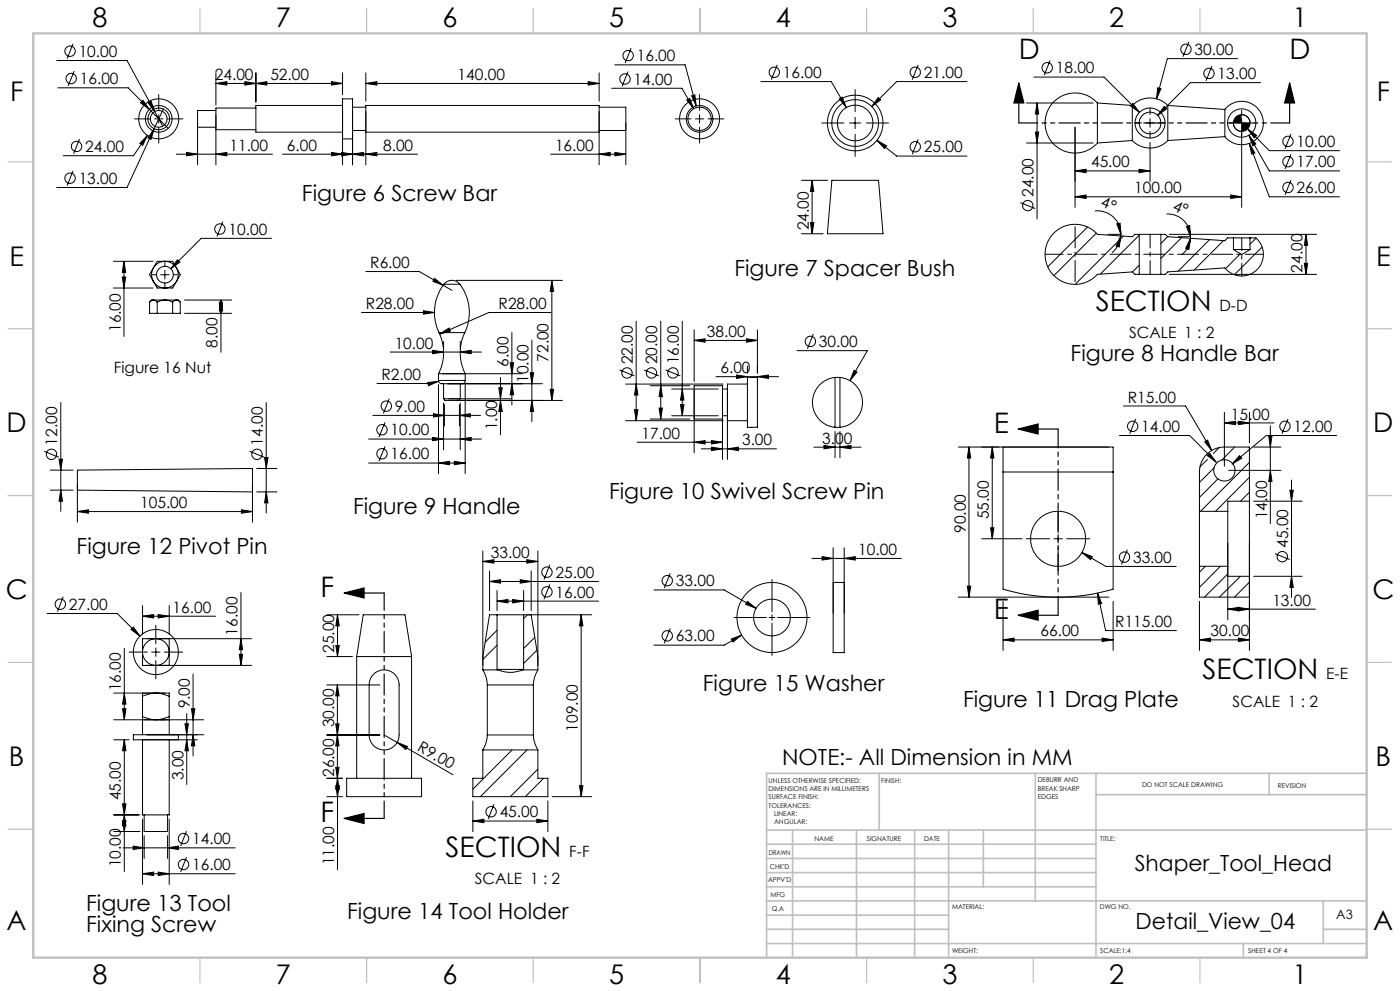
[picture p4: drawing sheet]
<svg xmlns="http://www.w3.org/2000/svg" width="420mm" height="297mm" viewBox="0 0 420 297" stroke-linecap="round" stroke-linejoin="round" font-family="sans-serif">
<g fill="none" stroke="#000" stroke-width=".3">
<path d="M17 18.1h21.1l8.3 15.3M21.9 13.1l-1.8 4.5M184.4 19.4h21.1l3.3 12.3M189.3 14.4l-1.7 4.5M233.2 19.4l-1.8 4.5M275.4 19.4l-1.7 4.5M315 18.1l-1.7 4.4M356.7 12.6l-1.8 4.4M363.6 19.8l-1.8 4.4M371.3 17.6h-21.1l-3.2 12M17.4 26.3h21.1l11.9 12.2M22.3 21.3l-1.8 4.4"/>
<path d="M40.4 35.6h4.7M42.9 30.1l1.9 2.7-2.7-2zM44.4 30.8l.9-.5 1.1 3.1zM46.2 38.6l-.9 3.2-.9-.5zM46.2 38.6l-8.1 17.6h-21.1M46.4 35.6h2.5M46.4 33.4l2.4 4.4M47.6 28.4v4.7M47.6 34.4v2.5M47.6 38.2v4.7M49 32.7l-2.8 5.9M50.2 35.6h4.7"/>
<path d="M59.3 36.9v12.5M64.8 33.1h-5.5v5h5.5M64.8 25l3.3-.5v1zM64.8 21.8v9.7M64.8 34.4v15M64.8 25h38M73.4 24.5l3.4 .5-3.4 .5zM76.8 32.4h-12v6.5h12M76.8 25l3.2-.5v1zM76.8 21.8v8.9M99.4 24.5l3.4 .5-3.4 .5zM102.8 29.6h3v12h-3z"/>
<path d="M102.8 31.6h-26v8h26M102.8 21.8v6.6M102.8 32.9v16.5M105.8 32.1h3.9M105.8 39.1h3.9M105.8 33.4v16M109.7 31.6h70v8h-70zM109.7 25l3.4-.5v1zM109.7 25h70M109.7 21.8v8.5M109.7 33.4v16M176.5 24.5l3.2 .5-3.2 .5z"/>
<path d="M179.7 32.1h8v7h-8M179.7 21.8v8.5M179.7 33.4v16M183.5 26.5h21.1l3.5 6.1M187.7 36.9v12.5M188.4 21.4l-1.8 4.5M202.6 35.6h4.7M206 30l.9-.5 1.2 3.1zM207.5 28.7l1-.3 .3 3.3zM208.6 35.6h2.5M209.9 28.4v4.7M209.9 34.4v2.5"/>
<path d="M209.9 38.2v4.7M212.4 35.6h4.7M228.3 24.4h21.1l4.5 7.8M246.5 36.9h6.7M251.8 29.6l.9-.5 1.2 3.1zM254.8 36.9h3.4M256.5 26.8v6.7M256.5 35.2v3.4M259.9 36.9h6.7M263.5 29.2l.7 .7-2.7 2zM290.1 24.4h-21.1l-7.5 7.5M307.9 30.9h20"/>
<path d="M310.2 23.1h21l10.6 10.6M310.6 39.6h1l-.5 3.3zM311.1 30.9v34.7M311.1 30.9l.5 3.3h-1zM322.5 38.1v24.1M329.2 30.9a9 9 0 0 0-12.9-.5 9 9 0 0 0 0 12.9 9 9 0 0 0 12.9-.4M329.2 30.9v12M329.2 30.9l10.5 .7M339.1 31.7l.8-.7 1.9 2.7zM339.7 31.6a7.5 7.5 0 0 1 10.6 0M339.7 31.6v10.5M340.5 36.9h2"/>
<path d="M343.7 36.9h2.6M345 32.3v2M345 35.6v2.5M345 39.4v2M347.3 26.3l1 .3-1.3 3zM347.6 36.9h1.9M349.3 31.9l.7 .7-2.7 2zM350.3 31.6v10.5M350.3 31.6l17.2 1.2M367.5 32.8a6.5 6.5 0 0 1 9.5-.7 6.5 6.5 0 0 1 0 9.5 6.5 6.5 0 0 1-9.5-.6M367.5 32.8v8.2M368.8 36.9h1.2"/>
<path d="M370 36.9a2.46 2.46 0 0 0 2.5 2.5M371.2 36.9h2.6M372.5 33.1v1.3a2.52 2.52 0 0 1 2.5 2.5M372.5 35.6v26.6M374.3 38.6l2.7 2-.7 .7zM374.3 38.6l6.5 6.6h21.1M375 36.9h1.3M378.2 24.8h-21.1l-9.8 9.8M21.9 51.2l-1.8 4.4M23.8 41.7l-1.7 4.4M44.2 40.6l-1.4 3-.9-.6zM44.2 40.6l-4.2 6.1h-21"/>
<path d="M52.9 46.2h28.8M56 45.7l3.3 .5-3.3 .5zM64.8 46.2l3.3-.5v1zM84.8 46.2h40.4M99.4 45.7l3.4 .5-3.4 .5zM102.4 45.7l3.4 .5-3.4 .5zM105.8 46.2l3.2-.5v1zM109.7 46.2l3.4-.5v1zM165.2 46.2h22.5M179.7 46.2l3.4-.5v1zM184.5 45.7l3.2 .5-3.2 .5zM240.5 54h7.8"/>
<path d="M243.6 54l.6 3.4h-1.1zM243.6 54v16.1M249.6 54h14l1.3 16.1h-16.7zM256.5 40.2v6.7M263.1 42l2.9 1.7-.6 .8zM263.1 42l5.9 4.8h21.1M275.4 41.8l-1.7 4.4M307.9 42.9h20M322.5 51.2l3.3-.5v1zM322.5 51.2h22.5M322.5 59l3.3-.5v1zM322.5 59h50"/>
<path d="M339.7 42.1a7.4 7.4 0 0 0 10.6 0M339.7 42.1l-10.5 .8M341.7 50.7l3.3 .5-3.3 .5zM345 42.6v11.8M367.5 41l-17.2 1.1M369.2 58.5l3.3 .5-3.3 .5zM374.7 40.5l2 2.6-.9 .6zM374.7 40.5l6.1 10.7h21.1M374.8 43l1.6 2.9-.9 .3zM374.8 43l6 16h21.1M387.3 54l-1.8 4.4M387.3 46.2l-1.8 4.5"/>
<path d="M387.3 40.1l-1.8 4.5M34 78.3h11.9M37.2 78.3l.5 3.3h-1zM37.2 78.3v22.6M49.5 78.3a4 4 0 0 0-3.5 2M49.5 78.3h-1.1a1.25 1.25 0 0 0-1.7 .8l-.7 1.2M49.5 78.3a4 4 0 0 1 3.5 2M49.5 78.3h.9a1.48 1.48 0 0 1 2.1 1.2l.5 .8M49.5 78.6v1.2M53.2 77.9l.7 .7-2.6 1.9zM66.9 66.4l-1.8 4.5M81.5 71.4h-21.1l-9.1 9.1"/>
<path d="M240.5 70.1h6.4M243.1 66.7h1.1l-.6 3.4zM306.1 60.7l4.5 1.8M326.2 68l-11.9 12M328.5 63.2a7.1 7.1 0 0 1 7.8 7M328.9 69.9l-12.7 12.7M332.4 70.2h3.9M335 67.1l1-.2 .3 3.3zM336.2 70.7l-.4 3.3-1-.3zM336.2 70.7l-.7 2.6-.8 1.3-1.1 1.1M336.3 70.2l-.1 .5M337 70.8l-14.5 14.4"/>
<path d="M341.8 79.5l-2.1 2M341.8 70.5l-11.7 11.7M341.8 70.2h-1.3l-.8 .7-10.5-.7a9 9 0 0 0-12.9-.4 9 9 0 0 0 0 12.9 9 9 0 0 0 12.9-.5l10.5-.7 .8 .7h1.3M341.8 70.2h6.5M341.8 70.2v12M348.3 70.2h1.2l.8 .7 17.2 1.2 .8-.8h1.7M348.3 70.2v12M350 64.2a6.8 6.8 0 0 1 7.2 6.7M350.3 70.9l-2 2.1M350.8 70.2h44.2M353.5 70.9h3.7M354.5 71.2l-6.2 6.3"/>
<path d="M355.9 67.8l1-.2 .3 3.3zM357.2 71.4l-.5 3.4-1-.4zM357.2 70.9v.5M357.2 71.4l-.8 2.6-.6 1-1.3 1.4M362.9 71.8l-9.5 9.5M367.1 72.1l-8.9 8.8M370 74.8h5M370 71.3h5M370 71.3v3.5M370 74.8l2.5 1.5 2.5-1.5M372.1 76.1l-4.5 4.4M375 71.3h1.8a6.5 6.5 0 0 1 .2 9.6 6.5 6.5 0 0 1-9.5-.6l-17.2 1.2-.8 .7h-1.2"/>
<path d="M375 71.3v3.5M376.8 71.4l-1.8 1.8M378.6 74l-8.3 8.3M391.3 78.9h1l-.5 3.3zM391.8 70.2l.5 3.3h-1zM391.8 70.2v12M34 86.3h11.9M36.7 83h1l-.5 3.3zM44.9 90.6v3.3h9.2v-3.3M45.7 82.3h1.2M46 84.3a4 4 0 0 0 3.5 2M46 84.3l.7 1.2a1.34 1.34 0 0 0 1.8 .8h1"/>
<path d="M46 80.3a4 4 0 0 0 0 4M46 80.3l-.4 .7a1.54 1.54 0 0 0-.3 2.1l.7 1.2M46 89.9l1.2 .7M46 89.9h3.5M46 89.9l-1.1 .7M46 89.9h-.5l-.6 .7M47.2 90.6v3.3M48.2 82.3h2.5M49.5 89.9l2.3 .7M49.5 89.9h3.5M49.5 89.9l-1 .1-1.3 .6M49.5 81.1v2.5"/>
<path d="M49.5 84.9v1.2M51.8 90.6v3.3M52 82.3h1.2M53 89.9l-1.2 .7M53 89.9l1.1 .7M53 89.9h.5l.6 .7M53 84.3l-.6 1a1.15 1.15 0 0 1-1.5 1h-1.4M53 84.3a4 4 0 0 1-3.5 2M53 80.3a4 4 0 0 1 0 4M53 80.3l.5 1a1.36 1.36 0 0 1-.1 2.2l-.4 .8M55.4 93.9h14.1M55.4 89.9h14.1"/>
<path d="M65.8 90.6h1l-.5 3.3zM66.3 89.9l.5 3.3h-1zM66.3 89.9v15.7M108.5 93.7h21.9M109.7 81.4h16.1l7.2 4.1M127 93.1l3.4 .6-3.4 .5zM130.4 83.4l2.6 2.1-3.1-1.2zM131.7 99.7a13.8 13.8 0 0 1-.1 12.3M131.7 99.7h7.7M133 85.5l2.6 1.5M133.2 85.2a14.2 14.2 0 0 0-1.5 14.5M133.2 85.2a3 3 0 0 1 4.8 0"/>
<path d="M133.2 85.2h4.8M136.8 84h31.9M138 85.2a14 14 0 0 1 1.4 14.5M139.4 99.7a14.1 14.1 0 0 0 .2 12.3M153.6 99.7v21.7M165.3 93.7h-18.6l-14.8 6.4M165.6 84l.5 3.3h-1zM165.6 84v36M190.9 96.3v29.8M198.2 96.3v29.3M204.7 96.3v28.3M208.2 98.8v15.5"/>
<path d="M227.2 98.8v13M341.8 82.2h6.5M350.8 82.2h44.2M116.8 119.5l-1.8 4.4M117.1 105.5h27.3M128.3 114.6l3.3-.3-3 1.3zM129.8 105l3.3 .5-3.3 .5zM131.6 114a1.7 1.7 0 0 0 2.1 1h3.5a2.01 2.01 0 0 0 2.4-.8v-.2M131.6 112h8M131.6 114h8M131.6 112v2M131.6 115.3v26.7"/>
<path d="M131.6 114.3l-2.4 .6h-16.1M131.9 100.1l2.8-1.8 .4 .9zM132.8 112h23.9M133.1 115v4.5h5v-4.5M133.1 102.3v2.1M133.3 119.5v.5h4.5v-.5M134.3 115h28.4M134.6 119.5h18.7M138.1 105.5l3.3-.5v1zM138.1 102.3v2.1M139.6 112v2M139.6 115.3v26.7"/>
<path d="M149.6 116.2h1.1l-.6 3.3zM150.1 113.2v17.1M153.1 108.7h1l-.5 3.3zM153.6 115l.5 3.3h-1zM159.1 111.7h1l-.5 3.3zM159.6 101.9v24.5M165.1 116.7h1l-.5 3.3zM185.9 110.9l4.4 1.8M187.7 115.1h29.3M190.9 115.1l.5 3.3h-1zM193.2 110.9l4.5 1.8M195.1 115.6h11.9"/>
<path d="M198.2 115.6l.5 3.3h-1zM199.7 110.9l4.4 1.8M201.5 116.6h14M204.7 116.6l.5 3.3h-1zM208.2 102l3.3-.5v1zM208.2 102h19M208.2 115.6h8.5v10h-8.5zM208.2 116.9v18.8M214.8 112.9h18.8M216.7 116.9v20.8M216.7 116.6h1.5M218.2 117.9v19.8"/>
<path d="M220.9 112.4l3.3 .5-3.3 .5zM223.9 101.5l3.3 .5-3.3 .5zM224.2 109.7v2.1M224.2 113.1h3v15h-3zM224.2 115.1h-6v11h6M225.5 113.1h.1M227.2 112.9l3.3-.5v1zM239.1 105.1h21.1l-5.2 9M244 100.1l-1.8 4.4M250.5 113.1a7.5 7.5 0 0 0-6.8 7.5 7.5 7.5 0 0 0 6.8 7.5M250.5 113.1h1.5M250.5 113.1v15"/>
<path d="M252 113.1a7.5 7.5 0 0 1 6.8 7.5 7.5 7.5 0 0 1-6.8 7.5M252 113.1v15M256.2 111l.9 .5-2.1 2.6zM13.2 135.3l4.5 1.8M17.7 137.6h1l-.5 3.3zM18.2 120.6v32.6M74.9 135.3l4.4 1.8M79.4 137.1h1l-.5 3.3zM79.9 120.6v33.2M110.6 138.8h29M110.6 131.6h33.8M111.9 124.5h32.3"/>
<path d="M115.5 133.8l-1.8 4.4M115.5 126.6l-1.8 4.4M129.8 131.1l3.3 .5-3.3 .5zM130 124l3.3 .5-3.3 .5zM131.6 138.8l3.3-.5v1zM133.1 120.8v14M133.3 121.3v6.4M136.3 138.3l3.3 .5-3.3 .5zM136.8 120h31.9M137.8 124.5l3.3-.5v1zM137.8 121.3v6.4M138.1 131.6l3.3-.5v1z"/>
<path d="M138.1 120.8v14M150.1 120l.6 3.3h-1.1zM159.6 120l.5 3.3h-1zM187.7 126.1h29.3M190.4 122.8h1l-.5 3.3zM191.1 132.5h25.6M195.1 125.6h11.9M197.7 122.3h1l-.5 3.3zM201.5 124.6h14M204.2 121.3h1l-.5 3.3zM208.2 132.5l3.3-.5v1.1zM210.4 134.5h22.5"/>
<path d="M213.4 132l3.3 .5-3.3 .6zM213.4 134l3.3 .5-3.3 .5zM216.7 124.6h1.5M218.2 134.5l3.3-.5v1zM244.2 134h14.1M247.2 133.5l3.3 .5-3.3 .5zM250.5 128.1h1.5M250.5 129.3v7.9M252 134l3.3-.5v1zM252 129.3v7.9M287.5 134h46.4v7.5M290.7 134l.5 3.3h-1z"/>
<path d="M290.7 134v45M297.7 134l.5 3.3h-1zM297.7 134v27.5M300.9 134v7.5M335.8 130.5h21.1l7.9 8M337 121.7h18.7l7.8 13.3M340.7 125.6l-1.8 4.4M361.4 132.4l.9-.5 1.2 3.1zM362.2 137.7l-2.2 2.2M362.9 135.8l1.9 2.7-2.6-2zM365.8 134.1l-1.8 1.8M367.3 126.7l3.3-.4v1z"/>
<path d="M367.3 123.6v16.1M367.3 126.7h14.9M370.4 134l-3.9 3.9M371.5 126.3l3.3 .4-3.3 .6zM371.9 136.6l.6 .7-2.9 1.8zM374.8 134.1l-.2 .1M374.8 138.6l-14.6 14.6M374.8 123.6v9.1M376.1 134h8.2M380.6 130.7h1l-.5 3.3zM381.1 127.6v29.3M386.4 125.6l-1.8 4.4"/>
<path d="M401 130.5h-21.1l-10.3 8.6M15.1 140.9h6.8M15.1 146.9h6.8M18.2 146.9l.5 3.3h-1zM23.2 140.9l52.5-.5v7l-52.5-.5zM23.2 153.3l3.3-.5v1zM23.2 145.2v11.3M23.2 153.3h52.5M72.4 152.8l3.3 .5-3.3 .5zM75.7 145.2v11.3M77 140.4h6M77 147.4h6"/>
<path d="M79.9 147.4l.5 3.3h-1zM297.2 158.2h1l-.5 3.3zM300.9 141.5v35.1a58 58 0 0 0 33 0v-35.1M300.9 141.5h33M317.4 152v6.9M359.8 153.2v16.5M359.8 153.2h8.5M364.2 140.2l-4.4 4.4M365.4 143.5l-5.6 5.6M368.3 153.2v16.5h-8.5M368.6 141h15.7M374.8 143l-10.1 10.2"/>
<path d="M374.8 147.5l-2.7 2.7M374.8 150.2v22.5h-6.5M374.8 150.2v-16.2h-7.5a7.5 7.5 0 0 0-7.5 7.5v11.7M374.8 150.2h-6.5v3M376.1 150.2h14.5M381.1 141l.5 3.3h-1zM387 146.9h1l-.5 3.3zM387.5 143.9v35.2M19 178.9l-1.8 4.4M72.3 177.6v21.8M144.9 168.3l3.3-.6v1.1zM144.9 165.1v35.7"/>
<path d="M144.9 168.3h16.5M146.9 174.3l3.2-.6v1.1zM146.9 171.1v11.9M146.9 174.3h32.7M149.1 177v6M153.8 179.7l3.3 .5-3.3 .5zM156.1 173.7l3.2 .6-3.2 .5zM157.1 177v6M158 167.7l3.4 .6-3.4 .5zM159.3 171.1v11.9M161.4 165.1v35.7M165 175.2l-1.8 4.4"/>
<path d="M165 169.3l-1.8 4.4M196.2 176.8h21.1l9.5 5.5M201.1 171.8l-1.8 4.4M231.6 173.7v9.7M243.6 167.4h26.8M246.6 166.8l3.3 .6-3.3 .4zM249.9 174.6h3.4v21h-3.4zM249.9 164.2v19.6M253.3 167.4l3.3-.6v1zM253.3 164.2v19.6M287.5 179h45.2M290.2 175.7h1l-.5 3.3z"/>
<path d="M294.5 161.5h12.1M307.9 161.5h7M316.2 161.5h2.5M317.4 160.2v2.5M317.4 164v7M320 161.5h7M324.6 165.6l3.1 1.2-.5 .9zM324.6 165.6l7.2 4.2h21M329.3 177.7l1.2 3.2-1 .2zM329.3 177.7l2.4 11.3h21.2M338.2 164.7l-1.8 4.5M359.8 169.7v9.3h15"/>
<path d="M361.6 169.7l-1.8 1.8M366.1 169.7l-6.3 6.3M368.3 172l-6.9 7M368.3 162.7v23M372.1 172.7l-6.3 6.3M374.8 174.5l-4.5 4.5M374.8 162.7v32.2M376.1 172.7h14.5M382.5 165.9l4.4 1.8M387.5 172.7l.5 3.3h-1zM14.1 183.9h21.1l6.8 6.7M37.3 194.3v21.4"/>
<path d="M38.7 195.4h5.5M39.3 188.7l.7-.7 2 2.6zM42.8 195.4a4 4 0 0 0 3.9 4M42.8 195.4v4h3.9M42.8 184.7l3.3-.5v1zM42.8 181.5v8.6M42.8 184.7h21.9M44 191.4h31.5M44 199.4h31.5M45.5 195.4h2.5M46.7 191.4a4 4 0 0 1 4.1 4M46.7 191.4h4.1v4"/>
<path d="M46.7 191.4a4 4 0 0 0-3.9 4M46.7 191.4h-3.9v4M46.7 187.4v5.5M46.7 194.2v2.5M46.7 198v5.4M47.4 184.2l3.4 .5-3.4 .5zM49.3 195.4h5.5M50.8 195.4a4 4 0 0 1-4.1 4M50.8 195.4v4h-4.1M50.8 181.5v8.6M71.8 196.1h1l-.5 3.3zM72.3 191.4l.5 3.3h-1z"/>
<path d="M98.1 196.8h7.6M98.1 184.3h9.6M100.8 193.5h1l-.6 3.3zM101.2 184.3v12.5M101.2 184.3l.6 3.3h-1zM107 196.8h16.5M107 196.8l2-12.5h12.5l2 12.5M107 196.8v36.5M123.5 196.8v36.5M149.1 184.3h8M149.1 184.3v16.3M149.1 184.3h-2.2l-2 12.5"/>
<path d="M149.1 180.2l3.3-.5v1zM149.1 180.2h30.5M149.1 188.9l-3.5 3.5M149.1 193.4l-4.2 4.2M157.1 184.3v16.3M158.2 184.3l-1.1 1.1M159.3 184.3l2.1 12.5M160.4 191l-3.3 3.3M161 194.9l-3.9 3.9M174.3 184.3v54.5M174.3 184.3l.6 3.3h-1.1zM177.5 184.3h-20.4"/>
<path d="M201.1 188.3l-1.8 4.5M219.4 191.5l3.1-1.2-2.6 2.1zM220.2 185.1h9.7M222.5 190.3l-5.2 3.1h-21.1M224.2 180.2l2.6 2.1-3.1-1.2zM230.8 185.1h1.6M231.6 184.2v1.7M231.6 186.8v9.6M233.3 185.1h9.6M300.9 191.8l3.3-.6v1.1zM300.9 180.2v14.7M300.9 191.8h33"/>
<path d="M330.6 191.2l3.3 .6-3.3 .5zM333.9 180.2v14.7M359.8 191.8l3.3-.6v1.1zM359.8 191.8h15M359.8 180.2v14.7M368.3 182.6l3.3-.6v1.1zM368.3 182.6h26.3M371.5 191.2l3.3 .6-3.3 .5zM371.5 182l3.3 .6-3.3 .5zM34.1 207.7h15.4M36.8 212.4h1l-.5 3.3zM37.3 207.7l.5 3.3h-1z"/>
<path d="M42.8 214.8l2.2 .7 1.7 .2M42.8 215.7h3.9M42.8 214.8v.9M42.8 208.7v6.1M42.8 215.7v4.5M46.7 215.7h4.1M46.7 207.7l1.7 .2 2.4 .8M46.7 207.7h4.1v1M46.7 207.7l-1.7 .2-2.2 .8M46.7 207.7h-3.3a.43 .43 0 0 0-.6 0 .43 .43 0 0 0 0 .6v.4M50.8 214.8l-2.8 .8-1.3 .1M50.8 214.8v.9"/>
<path d="M50.8 208.7v6.1M50.8 215.7v4.5M55.5 216.9h1l-.5 3.3zM56 213.9v21.2M57.4 212.4h1.1l-.6 3.3zM57.9 202v24.6M61.1 215.7h-27M98 205.3h15.9M100.7 217h1l-.5 3.3zM101.2 205.3l.5 3.3h-1zM101.2 205.3v28M112 202.1a4.5 4.5 0 0 1 4.9-1 4.5 4.5 0 0 1 2.8 4.2v15a4.5 4.5 0 0 1-4.5 4.5 4.5 4.5 0 0 1-4.5-4.5l.1-15.6a4.2 4.2 0 0 1 1.2-2.6z"/>
<path d="M144.9 200.8l.2 .5a8.6 8.6 0 0 1 1.1 4M144.9 200.8h4.5M146.2 205.3h13.8M146.2 205.3v15M149.1 200.6h8M149.1 200.6l.3 .2M149.4 200.8a9.8 9.8 0 0 0 7.4 0M156.8 200.8h4.6M157.1 200.6l-.3 .2M160 205.3v15M161.4 200.8l-.2 .3a9.4 9.4 0 0 0-1.2 4.2M34.1 221.7h4.6"/>
<path d="M37.3 221.7l.5 3.3h-1zM37.3 221.7v39.5M40 220.2h13.5v1.5h-13.5zM42.7 221.7h16.5M42.8 221.7v22.5h8v-22.5M56 221.7l.5 3.3h-1zM57.9 220.2l.6 3.3h-1.1zM61.1 220.2h-17.1M98 233.3h4.7M98 220.3h15.9M98.1 238.8h4.6M100.7 230h1l-.5 3.3z"/>
<path d="M100.8 235.5h1l-.6 3.3zM101.2 220.3l.5 3.3h-1zM101.2 233.3v27.4M101.2 233.3l.6 3.3h-1zM104 233.3h22.5v5.5h-22.5zM115.2 220.3l3.9 2.2M119.1 222.5l3.1 1.2-.5 .9zM119.1 222.5l16.8 9.7M144.9 224.8v8.5h-3v5.5h22.5v-5.5h-3v-8.5M144.9 224.8h16.5M146.2 220.3a9.8 9.8 0 0 1-1.3 4.5M146.2 220.3h13.8"/>
<path d="M153.6 224.8l-11.7 11.7M158.1 224.8l-14 14M160 220.3a9.5 9.5 0 0 0 1.4 4.5M161.4 230.5l-8.3 8.3M163.1 233.3l-5.5 5.5M165.6 238.8h11.9M173.8 235.5h1.1l-.6 3.3zM34.1 249.2h7.9M34.1 244.2h7.9M36.8 245.9h1l-.5 3.3zM36.8 240.9h1l-.5 3.3zM36.9 254.1h33.7"/>
<path d="M37.3 244.2l.5 3.3h-1zM40 253.6l3.3 .5-3.3 .5zM42.8 245.5v19.5M43.3 250.5v6.8M43.3 244.2v5h7v-5M50.3 254.1l3.3-.5v1zM50.3 250.5v6.8M50.8 245.5v19.5M56 256.9l-1.8 4.4M56 249.1l-1.8 4.4M141.9 246.1l3.3-.6v1.1zM141.9 240v9.2"/>
<path d="M141.9 246.1h22.5M148.2 241l-1.8 4.5M161 245.5l3.4 .6-3.4 .5zM164.4 240v9.2M42.8 261.9l3.3-.5v1zM42.8 261.9h27.8M47.4 261.4l3.4 .5-3.4 .5z"/>
<circle cx="21" cy="15.3" r="1.55"/>
<circle cx="188.4" cy="16.7" r="1.56"/>
<circle cx="355.8" cy="14.8" r="1.55"/>
<circle cx="21.3" cy="23.5" r="1.56"/>
<circle cx="47.6" cy="35.6" r="4"/>
<circle cx="47.6" cy="35.6" r="2.5"/>
<circle cx="47.6" cy="35.6" r="6"/>
<circle cx="47.6" cy="35.6" r="3.3"/>
<circle cx="187.5" cy="23.7" r="1.56"/>
<circle cx="209.9" cy="35.6" r="3.5"/>
<circle cx="209.9" cy="35.6" r="4"/>
<circle cx="209.9" cy="35.6" r="6"/>
<circle cx="232.3" cy="21.6" r="1.55"/>
<circle cx="256.6" cy="36.9" r="5.3"/>
<circle cx="256.6" cy="36.9" r="7"/>
<circle cx="256.6" cy="36.9" r="8.3"/>
<circle cx="274.6" cy="21.7" r="1.55"/>
<circle cx="314.2" cy="20.3" r="1.55"/>
<circle cx="345" cy="36.9" r="4.5"/>
<circle cx="345" cy="36.9" r="3.3"/>
<circle cx="362.7" cy="22" r="1.55"/>
<circle cx="372.5" cy="36.9" r="4.2"/>
<circle cx="372.5" cy="36.9" r="2.5"/>
<circle cx="21" cy="53.4" r="1.56"/>
<circle cx="23" cy="43.9" r="1.56"/>
<circle cx="274.6" cy="44" r="1.55"/>
<circle cx="386.4" cy="48.4" r="1.56"/>
<circle cx="386.4" cy="42.4" r="1.56"/>
<circle cx="386.4" cy="56.2" r="1.55"/>
<circle cx="66" cy="68.6" r="1.55"/>
<circle cx="308.3" cy="61.6" r="1.55"/>
<circle cx="49.5" cy="82.3" r="2.5"/>
<circle cx="188.1" cy="111.8" r="1.55"/>
<circle cx="195.4" cy="111.8" r="1.56"/>
<circle cx="201.9" cy="111.8" r="1.55"/>
<circle cx="243.1" cy="102.3" r="1.56"/>
<circle cx="15.4" cy="136.2" r="1.54"/>
<circle cx="77.1" cy="136.2" r="1.55"/>
<circle cx="114.6" cy="128.8" r="1.56"/>
<circle cx="114.6" cy="136" r="1.55"/>
<circle cx="115.9" cy="121.7" r="1.56"/>
<circle cx="339.8" cy="127.8" r="1.55"/>
<circle cx="385.5" cy="127.8" r="1.55"/>
<circle cx="367.3" cy="141" r="3.2"/>
<circle cx="164.1" cy="177.4" r="1.56"/>
<circle cx="164.1" cy="171.5" r="1.55"/>
<circle cx="200.2" cy="174" r="1.55"/>
<circle cx="317.4" cy="161.5" r="8.3"/>
<circle cx="337.3" cy="167" r="1.55"/>
<circle cx="384.7" cy="166.8" r="1.55"/>
<circle cx="18.1" cy="181.1" r="1.55"/>
<circle cx="46.8" cy="195.4" r="6.8"/>
<circle cx="200.2" cy="190.6" r="1.55"/>
<circle cx="231.6" cy="185.1" r="5.5"/>
<circle cx="231.6" cy="185.1" r="10.5"/>
<circle cx="55.1" cy="259.1" r="1.55"/>
<circle cx="55.1" cy="251.3" r="1.55"/>
<circle cx="147.3" cy="243.3" r="1.55"/>
</g>
<path d="M305.6 24.9l1.6 6h-3zM305.6 24.9v12M386.9 24.9l1.5 6h-3zM386.9 24.9v12M305.4 128.6h12M305.4 128.6l6-1.5v3zM103.2 177.7h12M103.2 177.7l6-1.5v3zM305.4 184.4h12M305.4 184.4l6-1.5v3zM103.2 245.3h12M103.2 245.3l6-1.5v3z" fill="none" stroke="#000" stroke-width=".35"/>
<path d="M386.9 36.8h-81.2M317.4 128.6v55.8" fill="none" stroke="#000" stroke-width=".35" stroke-dasharray="6.3 1.3 1.3 1.3 1.3 1.3" stroke-dashoffset=".7"/>
<path d="M115.3 177.7v67.6" fill="none" stroke="#000" stroke-width=".35" stroke-dasharray="6.3 1.3 1.3 1.3 1.3 1.3" stroke-dashoffset="1.1"/>
<path d="M322.5 67.2v18" fill="none" stroke="#000" stroke-width=".3" stroke-dasharray="6.3 1.3 1.3 1.3" stroke-dashoffset="-.7"/>
<path d="M313.5 76.2h65.5" fill="none" stroke="#000" stroke-width=".3" stroke-dasharray="6.3 1.3 1.3 1.3" stroke-dashoffset=".9"/>
<path d="M372.5 71.3v11.4" fill="none" stroke="#000" stroke-width=".3" stroke-dasharray="6.3 1.3 1.3 1.3" stroke-dashoffset="2.5"/>
<path d="M345 70.2v12" fill="none" stroke="#000" stroke-width=".3" stroke-dasharray="6.3 1.3 1.3 1.3" stroke-dashoffset="2.3"/>
<g fill="none" stroke="#c0c0c0" stroke-width=".35">
<path d="M60 2.5v7.5M110 2.5v7.5M160 2.5v7.5M210 2.5v7.5M260 2.5v7.5M310 2.5v7.5M360 2.5v7.5M2.5 48.5h7.5M410 48.5h7.5M2.5 98.5h7.5M410 98.5h7.5M2.5 148.5h7.5"/>
<path d="M410 148.5h7.5M2.5 198.5h7.5M410 198.5h7.5M2.5 248.5h7.5M410 248.5h7.5M60 287v7.5M110 287v7.5M160 287v7.5M210 287v7.5M260 287v7.5M310 287v7.5M360 287v7.5"/>
</g>
<g fill="none" stroke="#c0c0c0" stroke-width=".5">
<path d="M263.8 231.8v17M310.6 231.8v38.2M328.8 231.8v55.2M328.8 238.2h81.2M380.8 231.8v6.4M410 231.8h-180v55.2M230 248.8h180M230 257.3h98.8M230 253h98.8M237.8 248.8v38.2M257 248.8v38.2M274.4 248.8v38.2"/>
<path d="M284.6 248.8v38.2M295 248.8v17M230 265.8h98.8M230 261.5h98.8M230 278.5h54.6M230 274.3h54.6M230 270h180M397 278.5h13M397 270v12.8M230 282.8h180M373 282.8v4.2"/>
</g>
<path d="M10 10h400v277h-400z" fill="none" stroke="#c0c0c0" stroke-width=".7"/>
<g fill="#000">
<path d="M119.1 222.5l3.1 1.2-.5 .9z"/>
<path d="M64.8 25l3.3-.5v1zM73.4 24.5l3.4 .5-3.4 .5zM76.8 25l3.2-.5v1zM99.4 24.5l3.4 .5-3.4 .5zM44.4 30.8l2 2.6-1.1-3.1zM46.2 38.6l-1.8 2.7 .9 .5zM44.2 40.6l-2.3 2.4 .9 .6zM42.9 30.1l-.8 .7 2.7 2zM206 30l2.1 2.6-1.2-3.1zM207.5 28.7l1.3 3-.3-3.3zM263.5 29.2l-2 2.7 2.7-2zM263.1 42l2.3 2.5 .6-.8zM251.8 29.6l2.1 2.6-1.2-3.1zM347.3 26.3l-.3 3.3 1.3-3zM339.1 31.7l2.7 2-1.9-2.7zM349.3 31.9l-2 2.7 2.7-2zM374.8 43l.7 3.2 .9-.3zM374.7 40.5l1.1 3.2 .9-.6zM374.3 38.6l2 2.7 .7-.7zM131.9 100.1l3.2-.9-.4-.9zM127 93.1v1.1l3.4-.5zM130.4 83.4l-.5 .9 3.1 1.2zM128.3 114.6l.3 1 3-1.3zM129.8 105l3.3 .5-3.3 .5zM138.1 105.5l3.3-.5v1zM131.6 138.8l3.3-.5v1zM136.3 138.3l3.3 .5-3.3 .5zM129.8 131.1l3.3 .5-3.3 .5zM138.1 131.6l3.3-.5v1zM208.2 132.5l3.3-.5v1.1zM213.4 132l3.3 .5-3.3 .6zM213.4 134l3.3 .5-3.3 .5zM218.2 134.5l3.3-.5v1zM220.9 112.4l3.3 .5-3.3 .5zM227.2 112.9l3.3-.5v1zM247.2 133.5l3.3 .5-3.3 .5zM252 134l3.3-.5v1zM256.2 111l-1.2 3.1 2.1-2.6zM329.3 177.7l.2 3.4 1-.2zM324.6 165.6l2.6 2.1 .5-.9zM361.4 132.4l2.1 2.6-1.2-3.1zM368.3 182.6l3.3-.6v1.1zM371.5 182l3.3 .6-3.3 .5zM362.9 135.8l-.7 .7 2.6 2zM367.3 126.7l3.3-.4v1zM371.5 126.3l3.3 .4-3.3 .6zM371.9 136.6l-2.3 2.5 2.9-1.8zM40 188l-.7 .7 2.7 1.9zM219.4 191.5l.5 .9 2.6-2.1zM224.2 180.2l-.5 .9 3.1 1.2zM53.2 77.9l-1.9 2.6 2.6-1.9z"/>
<path d="M109.7 25l3.4-.5v1zM176.5 24.5l3.2 .5-3.2 .5z"/>
<path d="M370.7 35.2l-.5 .8-.2 .9h2.5v-2.5l-.9 .1zM372.5 36.9v2.5a2.46 2.46 0 0 0 2.5-2.5z"/>
<path d="M386.9 24.9l1.5 6h-3zM305.6 24.9l1.6 6h-3z"/>
<path d="M64.8 46.2l3.3-.5v1zM56 45.7l3.3 .5-3.3 .5zM105.8 46.2l3.2-.5v1zM99.4 45.7l3.4 .5-3.4 .5zM137.8 124.5l3.3-.5v1zM130 124l3.3 .5-3.3 .5zM330.6 191.2l3.3 .6-3.3 .5zM300.9 191.8l3.3-.6v1.1zM371.5 191.2l3.3 .6-3.3 .5zM359.8 191.8l3.3-.6v1.1zM156.1 173.7l3.2 .6-3.2 .5zM146.9 174.3l3.2-.6v1.1zM158 167.7l3.4 .6-3.4 .5zM144.9 168.3l3.3-.6v1.1zM161 245.5l3.4 .6-3.4 .5zM141.9 246.1l3.3-.6v1.1zM253.3 167.4l3.3-.6v1zM246.6 166.8l3.3 .6-3.3 .4z"/>
<path d="M109.7 46.2l3.4-.5v1zM102.4 45.7l3.4 .5-3.4 .5z"/>
<path d="M179.7 46.2l3.4-.5v1zM184.5 45.7l3.2 .5-3.2 .5z"/>
<path d="M243.6 54l.6 3.4h-1.1zM243.1 66.7h1.1l-.6 3.4zM159.1 111.7h1l-.5 3.3zM159.6 120l.5 3.3h-1zM153.1 108.7h1l-.5 3.3zM153.6 115l.5 3.3h-1zM165.6 84l.5 3.3h-1zM165.1 116.7h1l-.5 3.3zM198.2 115.6l.5 3.3h-1zM197.7 122.3h1l-.5 3.3zM190.9 115.1l.5 3.3h-1zM190.4 122.8h1l-.5 3.3zM204.7 116.6l.5 3.3h-1zM204.2 121.3h1l-.5 3.3zM297.7 134l.5 3.3h-1zM297.2 158.2h1l-.5 3.3zM387 146.9h1l-.5 3.3zM387.5 172.7l.5 3.3h-1zM72.3 191.4l.5 3.3h-1zM71.8 196.1h1l-.5 3.3zM57.4 212.4h1.1l-.6 3.3zM57.9 220.2l.6 3.3h-1.1zM101.2 205.3l.5 3.3h-1zM100.7 217h1l-.5 3.3zM101.2 220.3l.5 3.3h-1zM100.7 230h1l-.5 3.3zM174.3 184.3l.6 3.3h-1.1zM173.8 235.5h1.1l-.6 3.3z"/>
<path d="M310.6 39.6h1l-.5 3.3zM311.1 30.9l.5 3.3h-1z"/>
<path d="M322.5 59l3.3-.5v1zM369.2 58.5l3.3 .5-3.3 .5z"/>
<path d="M341.7 50.7l3.3 .5-3.3 .5zM322.5 51.2l3.3-.5v1z"/>
<path d="M336.2 70.7l-.4 3.3-1-.3zM335 67.1l1-.2 .3 3.3z"/>
<path d="M357.2 71.4l-.5 3.4-1-.4zM355.9 67.8l1-.2 .3 3.3z"/>
<path d="M36.7 83h1l-.5 3.3zM37.2 78.3l.5 3.3h-1z"/>
<path d="M391.3 78.9h1l-.5 3.3zM391.8 70.2l.5 3.3h-1zM290.2 175.7h1l-.5 3.3zM290.7 134l.5 3.3h-1zM381.1 141l.5 3.3h-1zM380.6 130.7h1l-.5 3.3zM36.8 245.9h1l-.5 3.3zM37.3 244.2l.5 3.3h-1zM36.8 240.9h1l-.5 3.3zM37.3 221.7l.5 3.3h-1zM56 221.7l.5 3.3h-1zM55.5 216.9h1l-.5 3.3zM36.8 212.4h1l-.5 3.3zM37.3 207.7l.5 3.3h-1zM100.8 235.5h1l-.6 3.3zM101.2 233.3l.6 3.3h-1zM100.8 193.5h1l-.6 3.3zM101.2 184.3l.6 3.3h-1zM65.8 90.6h1l-.5 3.3zM66.3 89.9l.5 3.3h-1z"/>
<path d="M149.6 116.2h1.1l-.6 3.3zM150.1 120l.6 3.3h-1.1z"/>
<path d="M223.9 101.5l3.3 .5-3.3 .5zM208.2 102l3.3-.5v1z"/>
<path d="M305.4 128.6l6-1.5v3zM305.4 184.4l6-1.5v3zM103.2 177.7l6-1.5v3zM103.2 245.3l6-1.5v3z"/>
<path d="M17.7 137.6h1l-.5 3.3zM18.2 146.9l.5 3.3h-1zM79.4 137.1h1l-.5 3.3zM79.9 147.4l.5 3.3h-1z"/>
<path d="M23.2 153.3l3.3-.5v1zM72.4 152.8l3.3 .5-3.3 .5z"/>
<path d="M42.8 184.7l3.3-.5v1zM47.4 184.2l3.4 .5-3.4 .5z"/>
<path d="M149.1 180.2l3.3-.5v1zM153.8 179.7l3.3 .5-3.3 .5z"/>
<path d="M40 253.6l3.3 .5-3.3 .5zM50.3 254.1l3.3-.5v1z"/>
<path d="M42.8 261.9l3.3-.5v1zM47.4 261.4l3.4 .5-3.4 .5z"/>
</g>
<g font-size="8.5">
<text x="305.7" y="17.8">D</text>
<text x="386.9" y="17.8">D</text>
<text x="328.7" y="93.1">SECTION</text>
<text x="298.1" y="129.7">E</text>
<text x="96.1" y="178.9">F</text>
<text x="298.1" y="185.5">E</text>
<text x="360.8" y="203.6">SECTION</text>
<text x="96.1" y="246.5">F</text>
<text x="133.7" y="256.9">SECTION</text>
</g>
<g font-size="8.1">
<text x="27.8" y="8">8</text>
<text x="82.8" y="8">7</text>
<text x="132.8" y="8">6</text>
<text x="182.8" y="8">5</text>
<text x="232.8" y="8">4</text>
<text x="282.8" y="8">3</text>
<text x="332.8" y="8">2</text>
<text x="387.8" y="8">1</text>
<text x="3" y="30.4">F</text>
<text x="413" y="30.4">F</text>
<text x="2.8" y="79.6">E</text>
<text x="412.8" y="79.6">E</text>
<text x="2" y="129.6">D</text>
<text x="412" y="129.6">D</text>
<text x="1.7" y="179.6">C</text>
<text x="411.7" y="179.6">C</text>
<text x="2.7" y="229.6">B</text>
<text x="412.7" y="229.6">B</text>
<text x="2" y="278.9">A</text>
<text x="412" y="278.9">A</text>
<text x="27.8" y="295">8</text>
<text x="82.8" y="295">7</text>
<text x="132.8" y="295">6</text>
<text x="182.8" y="295">5</text>
<text x="232.8" y="295">4</text>
<text x="282.8" y="295">3</text>
<text x="332.8" y="295">2</text>
<text x="387.8" y="295">1</text>
</g>
<g font-size="6.7">
<text x="90.6" y="60.3">Figure 6 Screw Bar</text>
<text x="220.3" y="82.7">Figure 7 Spacer Bush</text>
<text x="321.2" y="108.2">Figure 8 Handle Bar</text>
<text x="182.7" y="149.6">Figure 10 Swivel Screw Pin</text>
<text x="105.9" y="154.1">Figure 9 Handle</text>
<text x="23" y="165.9">Figure 12 Pivot Pin</text>
<text x="210.9" y="207">Figure 15 Washer</text>
<text x="288.9" y="212">Figure 11 Drag Plate</text>
<text x="234.7" y="229.2">NOTE:- All Dimension in MM</text>
<text x="340.4" y="261">Shaper_Tool_Head</text>
<text x="25.8" y="272.9">Figure 13 Tool</text>
<text x="104.1" y="275.3">Figure 14 Tool Holder</text>
<text x="25.8" y="279.4">Fixing Screw</text>
<text x="340.7" y="278.4">Detail_View_04</text>
</g>
<g font-size="4.7">
<text x="23.6" y="17">10.00</text>
<text x="358.4" y="16.5">30.00</text>
<text x="64.4" y="24">24.00</text>
<text x="81.1" y="24">52.00</text>
<text x="137.3" y="24">140.00</text>
<text x="191" y="18.4">16.00</text>
<text x="234.9" y="23.4">16.00</text>
<text x="277.2" y="23.4">21.00</text>
<text x="316.7" y="22">18.00</text>
<text x="365.3" y="23.7">13.00</text>
<text x="23.9" y="25.2">16.00</text>
<text x="190.1" y="25.4">14.00</text>
<text x="25.6" y="45.6">24.00</text>
<text x="68.8" y="45.2">11.00</text>
<text x="86.1" y="45.2">6.00</text>
<text x="114.9" y="45.2">8.00</text>
<text x="166.5" y="45.2">16.00</text>
<text x="277.2" y="45.7">25.00</text>
<text x="389" y="44.1">10.00</text>
<text x="327.3" y="50.2">45.00</text>
<text x="389" y="50.1">17.00</text>
<text x="23.6" y="55.1">13.00</text>
<text x="310.1" y="59" transform="rotate(-90 310.1 59)">24.00</text>
<text x="340.3" y="57.9">100.00</text>
<text x="389" y="57.9">26.00</text>
<text x="330" y="61.9" transform="rotate(21 330 61.9)">4°</text>
<text x="351.5" y="62.9" transform="rotate(24 351.5 62.9)">4°</text>
<text x="68.6" y="70.3">10.00</text>
<text x="242.6" y="69" transform="rotate(-90 242.6 69)">24.00</text>
<text x="111.1" y="80.3">R6.00</text>
<text x="390.8" y="81.7" transform="rotate(-90 390.8 81.7)">24.00</text>
<text x="109.8" y="92.6">R28.00</text>
<text x="149.6" y="92.6">R28.00</text>
<text x="365.8" y="93.1">D-D</text>
<text x="36.2" y="99.5" transform="rotate(-90 36.2 99.5)">16.00</text>
<text x="212.1" y="101">38.00</text>
<text x="338.7" y="101.3">SCALE 1 : 2</text>
<text x="65.3" y="104.3" transform="rotate(-90 65.3 104.3)">8.00</text>
<text x="118.4" y="104.5">10.00</text>
<text x="245.7" y="104">30.00</text>
<text x="34.2" y="111.8">Figure 16 Nut</text>
<text x="114.4" y="113.9">R2.00</text>
<text x="152.6" y="110" transform="rotate(-90 152.6 110)">6.00</text>
<text x="164.6" y="108.4" transform="rotate(-90 164.6 108.4)">72.00</text>
<text x="189.8" y="109.2" transform="rotate(-90 189.8 109.2)">22.00</text>
<text x="197.2" y="109.2" transform="rotate(-90 197.2 109.2)">20.00</text>
<text x="203.6" y="109.2" transform="rotate(-90 203.6 109.2)">16.00</text>
<text x="216.1" y="111.9">6.00</text>
<text x="158.6" y="114.8" transform="rotate(-90 158.6 114.8)">10.00</text>
<text x="118.5" y="123.4">9.00</text>
<text x="338.3" y="120.6">R15.00</text>
<text x="369.3" y="125.7">15.00</text>
<text x="117.2" y="130.5">10.00</text>
<text x="149.2" y="129" transform="rotate(-90 149.2 129)">1.00</text>
<text x="192.4" y="131.5">17.00</text>
<text x="342.4" y="129.5">14.00</text>
<text x="388.1" y="129.5">12.00</text>
<text x="17.2" y="133.6" transform="rotate(-90 17.2 133.6)">12.00</text>
<text x="78.8" y="133.6" transform="rotate(-90 78.8 133.6)">14.00</text>
<text x="117.2" y="137.7">16.00</text>
<text x="222.6" y="133.5">3.00</text>
<text x="246.6" y="133">3.00</text>
<text x="42" y="152.3">105.00</text>
<text x="296.7" y="155.6" transform="rotate(-90 296.7 155.6)">55.00</text>
<text x="380.1" y="155.6" transform="rotate(-90 380.1 155.6)">14.00</text>
<text x="289.7" y="159.7" transform="rotate(-90 289.7 159.7)">90.00</text>
<text x="147.3" y="167.2">33.00</text>
<text x="257.5" y="166.3">10.00</text>
<text x="386.4" y="164.2" transform="rotate(-90 386.4 164.2)">45.00</text>
<text x="166.7" y="173.2">25.00</text>
<text x="339.9" y="168.7">33.00</text>
<text x="166.7" y="179.1">16.00</text>
<text x="202.8" y="175.7">33.00</text>
<text x="20.7" y="182.8">27.00</text>
<text x="51.7" y="183.7">16.00</text>
<text x="381.7" y="181.5">13.00</text>
<text x="71.3" y="190.5" transform="rotate(-90 71.3 190.5)">16.00</text>
<text x="312.1" y="190.7">66.00</text>
<text x="334.6" y="187.9">R115.00</text>
<text x="363.2" y="190.7">30.00</text>
<text x="100.3" y="195.7" transform="rotate(-90 100.3 195.7)">25.00</text>
<text x="202.8" y="192.3">63.00</text>
<text x="397.9" y="203.6">E-E</text>
<text x="36.3" y="207.2" transform="rotate(-90 36.3 207.2)">16.00</text>
<text x="56.9" y="212.3" transform="rotate(-90 56.9 212.3)">9.00</text>
<text x="369.8" y="211.8">SCALE 1 : 2</text>
<text x="100.2" y="218" transform="rotate(-90 100.2 218)">30.00</text>
<text x="173.4" y="219.2" transform="rotate(-90 173.4 219.2)">109.00</text>
<text x="125" y="224.7" transform="rotate(30 125 224.7)">R9.00</text>
<text x="55" y="233.8" transform="rotate(-90 55 233.8)">3.00</text>
<text x="100.2" y="232.9" transform="rotate(-90 100.2 232.9)">26.00</text>
<text x="36.3" y="239.8" transform="rotate(-90 36.3 239.8)">45.00</text>
<text x="149.9" y="245">45.00</text>
<text x="57.6" y="253">14.00</text>
<text x="170.8" y="256.9">F-F</text>
<text x="36.3" y="259.9" transform="rotate(-90 36.3 259.9)">10.00</text>
<text x="57.6" y="260.8">16.00</text>
<text x="100.3" y="259.4" transform="rotate(-90 100.3 259.4)">11.00</text>
<text x="142.5" y="265.1">SCALE 1 : 2</text>
</g>
<text font-size="3.9" x="400.9" y="275.5">A3</text>
<g font-size="2">
<text x="230.6" y="234.6">UNLESS OTHERWISE SPECIFIED:</text>
<text x="230.6" y="237.1">DIMENSIONS ARE IN MILLIMETERS</text>
<text x="230.6" y="239.6">SURFACE FINISH:</text>
<text x="264.4" y="234.6">FINISH:</text>
<text x="311.3" y="234.5">DEBURR AND</text>
<text x="311.3" y="237">BREAK SHARP</text>
<text x="311.3" y="239.5">EDGES</text>
<text x="342.6" y="236">DO NOT SCALE DRAWING</text>
<text x="383.3" y="236.2">REVISION</text>
<text x="230.6" y="242.1">TOLERANCES:</text>
<text x="232.2" y="244.6">LINEAR:</text>
<text x="232.2" y="247.1">ANGULAR:</text>
<text x="244.3" y="252">NAME</text>
<text x="260" y="251.9">SIGNATURE</text>
<text x="277.2" y="251.9">DATE</text>
<text x="330.1" y="251.9">TITLE:</text>
<text x="230.6" y="256.1">DRAWN</text>
<text x="230.9" y="260.3">CHK'D</text>
<text x="230.4" y="264.4">APPV'D</text>
<text x="231.1" y="268.8">MFG</text>
<text x="231.5" y="273">Q.A</text>
<text x="285.6" y="272.5">MATERIAL:</text>
<text x="330" y="272.5">DWG NO.</text>
<text x="285.6" y="285.5">WEIGHT:</text>
<text x="330.1" y="285.6">SCALE:1:4</text>
<text x="374.5" y="285.6">SHEET 4 OF 4</text>
</g>
</svg>
